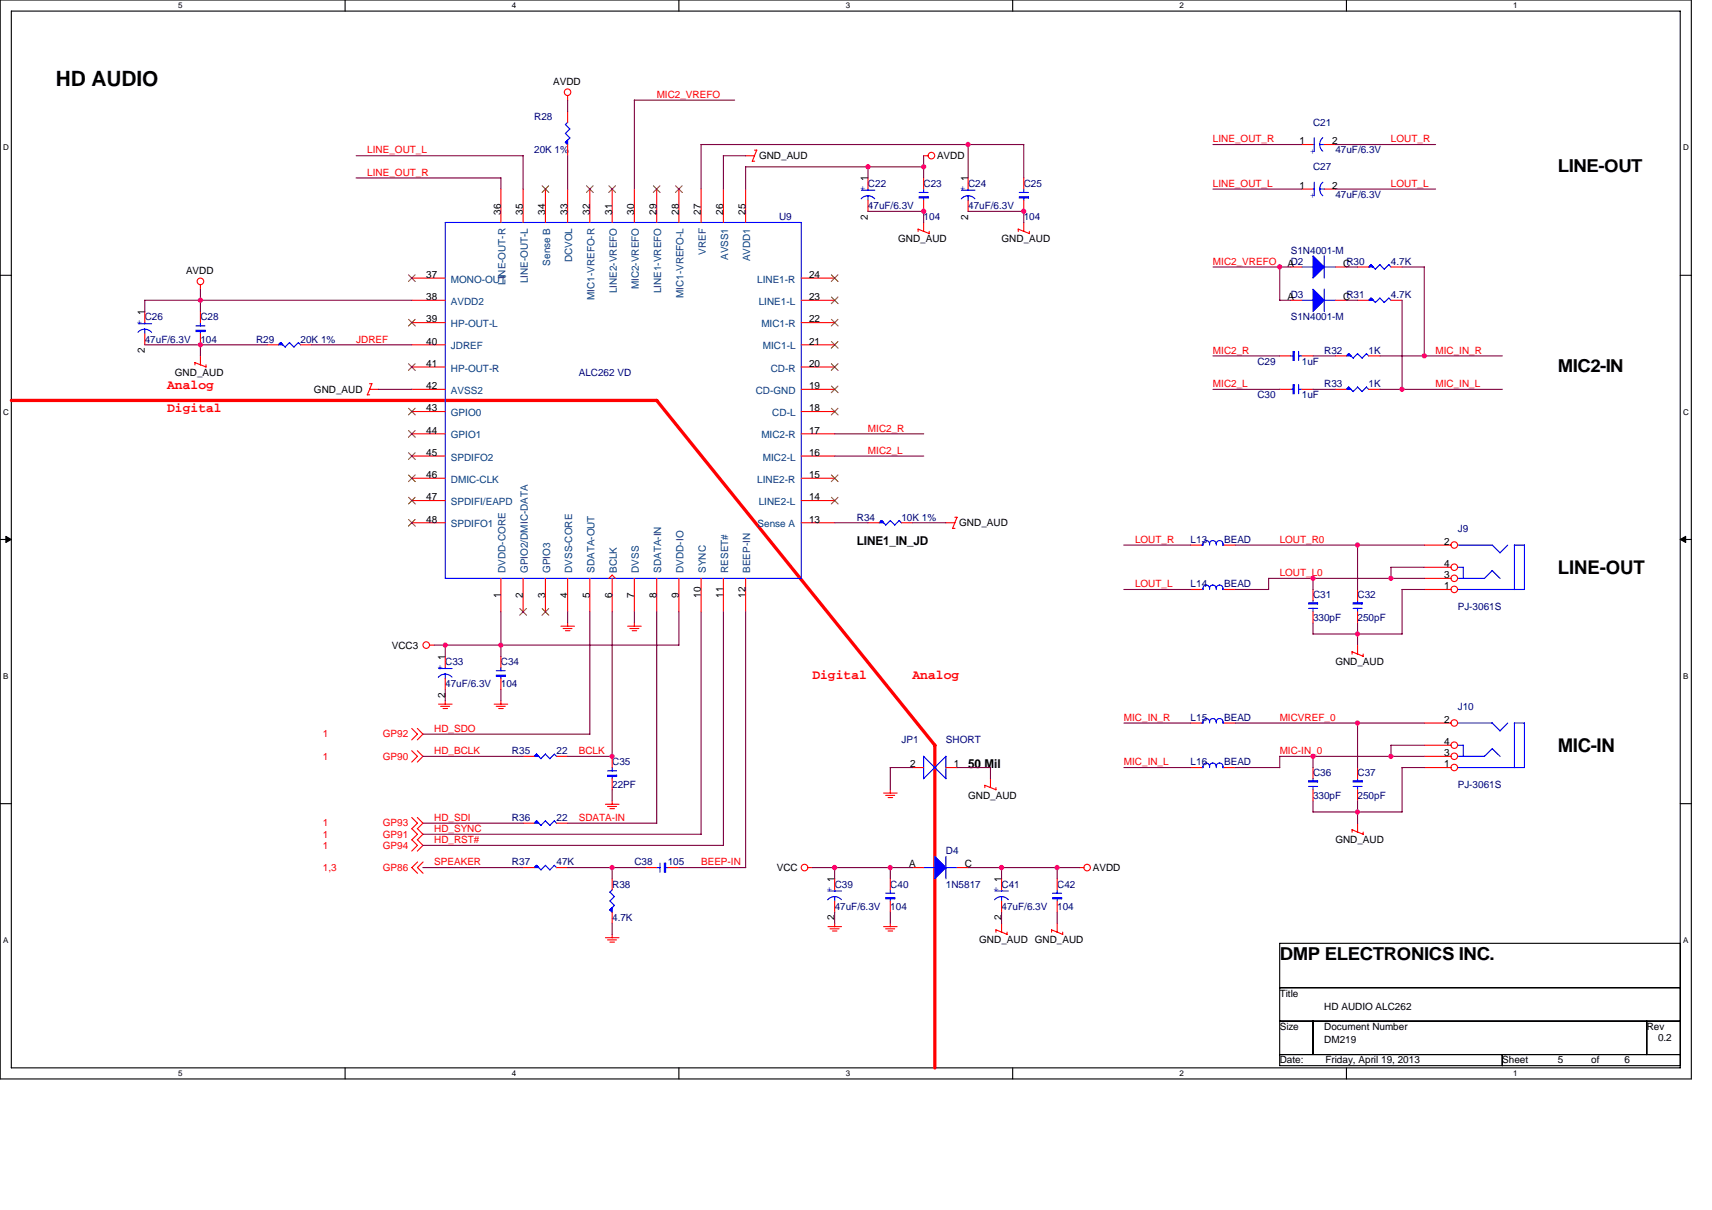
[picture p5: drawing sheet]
<svg xmlns="http://www.w3.org/2000/svg" width="297mm" height="210mm" viewBox="0 0 297 210" stroke-linecap="round" stroke-linejoin="round" font-family="sans-serif">
<path d="M0 0h293.5v187.2h-293.5zM2 1.9h289.5v183.4h-289.5z" fill="none" stroke="#000" stroke-width=".19"/>
<g fill="#fff">
<path d="M30.9 .2h.8v1.6h-.8z"/>
<path d="M30.9 185.5h.8v1.6h-.8z"/>
</g>
<path d="M59.9 0v1.9M59.9 185.3v1.9" fill="none" stroke="#000" stroke-width=".19"/>
<g fill="#fff">
<path d="M88.8 .2h.8v1.6h-.8z"/>
<path d="M88.8 185.5h.8v1.6h-.8z"/>
</g>
<path d="M117.8 0v1.9M117.8 185.3v1.9" fill="none" stroke="#000" stroke-width=".19"/>
<g fill="#fff">
<path d="M146.7 .2h.8v1.6h-.8z"/>
<path d="M146.7 185.5h.8v1.6h-.8z"/>
</g>
<path d="M175.7 0v1.9M175.7 185.3v1.9" fill="none" stroke="#000" stroke-width=".19"/>
<g fill="#fff">
<path d="M204.7 .2h.7v1.6h-.7z"/>
<path d="M204.7 185.5h.7v1.6h-.7z"/>
</g>
<path d="M233.6 0v1.9M233.6 185.3v1.9" fill="none" stroke="#000" stroke-width=".19"/>
<g fill="#fff">
<path d="M262.6 .2h.7v1.6h-.7z"/>
<path d="M262.6 185.5h.7v1.6h-.7z"/>
<path d="M.5 24.8h1v1.6h-1z"/>
<path d="M292 24.8h1v1.6h-1z"/>
<path d="M.5 70.7h1v1.5h-1z"/>
<path d="M292 70.7h1v1.5h-1z"/>
</g>
<path d="M0 47.8h2M291.5 47.8h2" fill="none" stroke="#000" stroke-width=".19"/>
<g fill="#fff">
<path d="M.5 116.5h.9v1.6h-.9z"/>
<path d="M292 116.5h.9v1.6h-.9z"/>
</g>
<path d="M0 93.6h2M291.5 93.6h2" fill="none" stroke="#000" stroke-width=".19"/>
<path d="M1 93.1l1 .5-1 .5zM291.5 93.6l1-.5v1z" fill="#000" stroke="#000" stroke-width=".17"/>
<g fill="#fff">
<path d="M.5 162.4h.9v1.5h-.9z"/>
<path d="M292 162.4h.9v1.5h-.9z"/>
</g>
<path d="M0 139.5h2M291.5 139.5h2M222 163.7h69.5v21.2h-69.5zM222 171.4h69.5M222 177.2h69.5M227.8 177.2v5.8M285.7 177.2v5.8M222 183h69.5M260.6 183v1.9" fill="none" stroke="#000" stroke-width=".19"/>
<path d="M2 69.5h111.9l48.3 59.8M162.2 129.3v56" fill="none" stroke="#f00" stroke-width=".57"/>
<g fill="none" stroke="#f00" stroke-width=".19">
<path d="M98.5 16.6v.8M98.5 19.3v1.9M86.9 32.8v5.8M90.8 32.8v5.8M94.6 32.8v5.8M98.5 25.1v1.9M98.5 32.8v5.8M102.3 32.8v5.8M106.2 32.8v5.8M110.1 32.8v5.8M113.9 32.8v5.8M117.8 32.8v5.8"/>
<path d="M121.6 32.8v5.8M125.5 32.8v5.8M129.3 27h1.6l-.4 1M129.4 32.8v5.8M130.5 28h.4M130.9 26.1h.4l-.4 1M150.6 30.9v1.9M150.6 34.7v2M159.3 39.8v.4M160.2 27h.8M160.2 38.6v1.6l-.9-.4M160.2 30.9v1.9"/>
<path d="M160.2 34.7v2M168 30.9v1.9M168 34.7v2M176.7 39.8v.4M177.6 38.6v1.6l-.9-.4M177.6 30.9v1.9M177.6 34.7v2M225.9 32.8h1.9M225.9 25.1h1.9M229.8 32.8h1.9M229.8 25.1h1.9M25.1 54v2"/>
<path d="M25.1 57.9v1.9M34.8 49.4v.8M34.8 54v2M34.8 57.9v1.9M46.4 59.8h1.9M52.2 59.8h1.9M71.5 52.1h5.8M71.5 59.8h5.8M71.5 56h5.8M71.5 48.3h5.8M139 52.1h5.8M139 59.8h5.8"/>
<path d="M139 56h5.8M139 48.3h5.8M160.2 40.1l1 .4M161.2 40.2v.4M177.6 40.1l1 .4M178.6 40.2v.4M224 52.1h1.9M224 46.3h1.9M231.7 52.1h1.9M231.7 46.3h1.9M235.5 52.1h2M235.5 46.3h2"/>
<path d="M241.3 52.1h2M241.3 46.3h2M33.8 62.9v.4M34.8 63.3l.9 .4M34.8 61.7v1.6l-1-.4M35.7 63.3v.4M64.1 66.6h.4M64.2 67.5l-.5 1h.4M64.5 66.6l-.4 1h1.6M71.5 67.6h5.8M71.5 79.1h5.8M71.5 75.3h5.8"/>
<path d="M71.5 71.4h5.8M71.5 63.7h5.8M139 67.6h5.8M139 79.1h5.8M139 75.3h5.8M139 71.4h5.8M139 63.7h5.8M222 67.6h2M222 61.8h2M225.9 67.6h1.9M225.9 61.8h1.9M231.7 67.6h1.9"/>
<path d="M231.7 61.8h1.9M237.5 67.6h1.9M237.5 61.8h1.9M71.5 90.7h5.8M71.5 86.9h5.8M71.5 83h5.8M139 90.7h5.8M139 86.9h5.8M139 83h5.8M150.6 90.7h1.9M156.4 90.7h1.9M164.1 90.7h1.6l-.4 1"/>
<path d="M165.3 91.7h.4M165.7 89.8h.4M166 89.8l-.4 .9M206.6 94.6h1.9M212.4 94.6h1.9M247.1 98.4h4.7M247.1 94.6h4.7M74.5 112h.9M77.3 113.9v1.9M77.3 117.8v1.9M86.9 100.4v5.8M86.9 113.9v1.9"/>
<path d="M86.9 117.8v1.9M90.8 100.4v5.8M94.6 100.4v5.8M97.3 108.7h2.4M97.7 109.1h1.5M98.1 109.5h.8M98.5 100.4v5.8M98.5 108.1v.6M102.3 100.4v5.8M105.6 100.4l.6-.6 .6 .6M106.2 100.4v5.8M108.9 108.7h2.3"/>
<path d="M109.3 109.1h1.5M109.7 109.5h.8M110.1 100.4v5.8M110.1 108.1v.6M113.9 100.4v5.8M117.8 100.4v5.8M121.6 100.4v5.8M125.5 100.4v5.8M129.4 100.4v5.8M206.6 102.3h1.9M212.4 102.3h1.9M227.8 102.3v1.9"/>
<path d="M227.8 106.2v1.9M234.6 113.1v.4M235.5 113.5l1 .4v-.4M235.5 111.9v1.6l-.9-.4M235.5 102.3v1.9M235.5 106.2v1.9M247.1 100.4h4.7M247.1 102.3h4.7M71.4 130.3l1 1-1 .9M71.4 126.4l1 1-1 1M72.4 130.3l1 1-1 .9M72.4 126.4l1 1-1 1"/>
<path d="M76.1 122.2h2.3M76.5 122.6h1.5M76.9 123h.8M77.3 121.6v.6M85.7 122.2h2.4M86.1 122.6h1.6M86.5 123h.8M86.9 121.6v.6M90.8 131.3h1.9M96.6 131.3h1.9M105 139.6h2.4M105.4 140h1.6"/>
<path d="M106.2 131.3v1.9M106.2 135.1v2M106.2 139v.6M153.3 137.6h2.4M153.7 138h1.5M154.1 138.4h.8M154.5 137.1v.5M158.3 133.2h1.9M164.1 133.2h1.9M171.8 136.7l1 .4v-.4M171.8 135.1v1.6l-.9-.4v.4M206.6 125.5h1.9"/>
<path d="M206.6 133.2h1.9M212.4 125.5h1.9M212.4 133.2h1.9M227.8 133.2v1.9M227.8 137.1v1.9M235.5 133.2v1.9M235.5 137.1v1.9M247.1 125.5h4.7M247.1 131.3h4.7M247.1 133.2h4.7M247.1 129.3h4.7M71.4 143.8l1 1-1 1"/>
<path d="M71.4 141.9l1 1-1 .9M71.4 145.7l1 1-1 1M72.4 143.8l1 1-1 1M72.4 141.9l1 1-1 .9M72.4 145.7l1 1-1 1M72.5 149.6l-1 1 1 1M73.4 149.6l-1 1 1 1M90.8 150.6h1.9M90.8 142.9h1.9M96.6 150.6h1.9M96.6 142.9h1.9M105.8 140.3h.8"/>
<path d="M106.2 152.5v1.9M106.2 158.3v1.9M112 150.6h1.9M115.9 150.6h1.9M140.2 150.6h.8M144.8 152.5v1.9M144.8 156.4v1.9M154.5 152.5v1.9M154.5 156.4v1.9M158.3 150.6h1.9M166 150.6h2M173.8 152.5v1.9"/>
<path d="M173.8 156.4v1.9M183.4 152.5v1.9M183.4 156.4v1.9M187.3 150.6h.8M234.6 144l.9 .4M234.6 144v.4M235.5 144.4l1 .4v-.4M235.5 142.8v1.6M105 162.7h2.4M105.4 163.1h1.6M105.8 163.5h.8M106.2 162.2v.6"/>
<path d="M143.7 160.8h2.3M144 161.2h1.6M144.4 161.6h.8M144.8 160.2v.6M153.3 160.8h2.4M153.7 161.2h1.5M154.1 161.6h.8M154.5 160.2v.6M172.8 161.4l1 .4M172.8 161.4v.4M173.8 161.7l.9 .5M173.8 160.2v1.6"/>
<path d="M174.7 161.8v.4M183.4 161.7l1 .5M183.4 160.2v1.6l-1-.4 .1 .4M184.4 161.8v.4"/>
<circle cx="98.5" cy="16" r=".57"/>
<circle cx="161.6" cy="27" r=".57"/>
<circle cx="34.8" cy="48.8" r=".57"/>
<circle cx="252.3" cy="94.6" r=".57"/>
<circle cx="252.3" cy="98.4" r=".57"/>
<circle cx="74" cy="111.9" r=".57"/>
<circle cx="252.3" cy="102.3" r=".57"/>
<circle cx="252.3" cy="100.4" r=".57"/>
<circle cx="252.3" cy="133.2" r=".57"/>
<circle cx="252.3" cy="131.2" r=".57"/>
<circle cx="252.3" cy="125.5" r=".57"/>
<circle cx="252.3" cy="129.3" r=".57"/>
<circle cx="139.6" cy="150.6" r=".57"/>
<circle cx="188.6" cy="150.6" r=".57"/>
</g>
<g fill="none" stroke="#00f" stroke-width=".19">
<path d="M77.3 38.6h61.7v61.8h-61.7zM98.1 24.7l.4 .4M98.1 23.1l.8 .8M98.1 21.6l.8 .8M98.5 21.2l-.4 .4M98.9 23.9l-.8 .8M98.9 22.4l-.8 .8M149.4 34.5a1.54 1.54 0 0 1 1.2-.5 1.54 1.54 0 0 1 1.2 .5M149.5 33h2.3M150.6 32.8v.2M150.6 34v.8M159.5 33.4h1.5"/>
<path d="M160.2 32.8v.6M160.2 34.4v.4M166.8 33h2.4M168 32.8v.2M168 34v.8M169.1 34.5a1.55 1.55 0 0 0-1.2-.5h.1a1.46 1.46 0 0 0-1.2 .5M176.8 33.4h1.6M177.6 32.8v.6M177.6 34.4v.4M227.8 32.8h.2M227.8 25.1h.2M228 23.9v2.3"/>
<path d="M228 31.6v2.4M229 32.8a1.54 1.54 0 0 0 .5 1.2M229 25.1a1.54 1.54 0 0 0 .5 1.1M229 32.8h.8M229 25.1h.8M229.5 23.9a1.54 1.54 0 0 0-.5 1.2M229.5 31.6a1.46 1.46 0 0 0-.5 1.2M24 56.2h2.3M25.1 57.1a1.54 1.54 0 0 1 1.2 .6M25.1 57.1a1.46 1.46 0 0 0-1.2 .6M25.1 56v.2M25.1 57.1v.8"/>
<path d="M34 56.6h1.6M34.8 56v.6M34.8 57.5v.4M48.7 59.5l.8 .7M48.7 59.4l-.4 .4M50.2 59.5l.8 .7M50.2 59.4l-.7 .8M51.8 59.5l.4 .4M51.8 59.4l-.8 .8M225.9 52.1h1.9M225.9 46.3h1.9M229.8 44.4v3.9"/>
<path d="M229.8 50.2v3.8M229.8 52.1h1.9M229.8 46.3h1.9M237.9 51.7l.8 .8M237.9 45.9l.8 .8M237.9 51.7l-.4 .4M237.9 45.9l-.4 .4M239.4 51.7l.8 .8M239.4 45.9l.8 .8M239.4 51.7l-.8 .8M239.4 45.9l-.8 .8M241 51.7l.4 .4"/>
<path d="M241 45.9l.4 .5M241 51.7l-.8 .8M241 45.9l-.8 .8M223.9 61.8h.4M223.9 67.6h.4M225.3 61.8h.6M225.3 67.6h.6M225.3 61v1.5M225.3 66.8v1.5M234 67.2l.8 .8M234 67.2l-.4 .4M235.5 67.2l.8 .8"/>
<path d="M235.5 61.4l.8 .8M235.6 67.2l-.8 .7M235.6 61.4l-.8 .8-.8-.8-.4 .4M237.1 67.2l.4 .4M237.1 67.2l-.8 .7M237.5 61.8l-.4-.4-.8 .7M152.9 90.3l.8 .8M152.9 90.3l-.4 .4M154.5 90.3l.8 .8M154.5 90.3l-.8 .8M156 90.3l.4 .4M156 90.3l-.8 .8"/>
<path d="M208.7 94.4a.57 .57 0 0 1 .6-.6 .57 .57 0 0 1 .6 .6M208.7 94.4v.2h-.2M209.9 94.4a.58 .58 0 0 1 .5-.6 .58 .58 0 0 1 .6 .6 .58 .58 0 0 1 .6-.6 .58 .58 0 0 1 .6 .6M209.9 94.4v.2M211 94.4v.2M212.2 94.6h.2M212.2 94.4v.2M252.9 94.6h6M252.9 98.4h1M253.9 98.4v2M258.9 94.6l1.3 1.3 1.4-1.3M258.9 99l1.4 1.4"/>
<path d="M258.9 99l-1.3 1.4h-4.7M262.7 94.6h1.8M262.8 94.6v7.7M264.5 94.6v7.7h-11.6M76.1 116h2.3M77.2 117h.1a1.54 1.54 0 0 1 1.1 .5M77.2 117a1.54 1.54 0 0 0-1.2 .5M77.3 115.8v.2M77.3 117v.8M86.1 116.4h1.6M86.9 115.8v.6M86.9 117.4v.4"/>
<path d="M208.5 102.3h.2M209.9 102.1a.59 .59 0 0 0-.7-.6 .59 .59 0 0 0-.5 .8M209.9 102.1a.58 .58 0 0 1 .5-.6 .58 .58 0 0 1 .6 .6M209.9 102.1v.2M211 102.1a.6 .6 0 0 1 .7-.6 .6 .6 0 0 1 .5 .8M211 102.1v.2M212.2 102.3h.2M227.1 105.6h1.5M227.8 104.2v.4M227.8 105.6v.6M234.8 105.6h1.5M235.5 104.2v.4"/>
<path d="M235.5 105.6v.6M93.1 130.9l.8 .8M93.1 130.9l-.4 .4M93.8 131.7l.9-.8 .7 .8M96.2 130.9l.4 .4M96.2 130.9l-.8 .8M105.4 133.8h1.6M106.2 133.2v.6M106.2 134.7v.4M160.2 131.2v3.9M160.2 131.3l3.9 3.8M164.1 131.2v3.9"/>
<path d="M164.1 131.3l-3.9 3.8M208.7 133a.57 .57 0 0 1 .6-.6 .57 .57 0 0 1 .6 .6M208.7 133v.2h-.2M209.9 125.3a.59 .59 0 0 0-.7-.6 .59 .59 0 0 0-.5 .8h-.2M209.9 125.3a.58 .58 0 0 1 .5-.6 .58 .58 0 0 1 .6 .6M209.9 133a.58 .58 0 0 1 .5-.6 .58 .58 0 0 1 .6 .6 .58 .58 0 0 1 .6-.6 .58 .58 0 0 1 .6 .6M209.9 125.3v.2M209.9 133v.2M211 125.3a.6 .6 0 0 1 .7-.6 .6 .6 0 0 1 .5 .8M211 125.3v.2M211 133v.2M212.2 125.5h.2"/>
<path d="M212.2 133.2h.2M212.2 133v.2M227.1 136.5h1.5M227.8 135.1v.4M227.8 136.5v.6M234.8 136.5h1.5M235.5 135.1v.4M235.5 136.5v.6M252.9 125.5h6M252.9 131.3h4.7l1.3-1.4 1.4 1.4M252.9 129.3h1M253.9 129.3v2"/>
<path d="M258.9 125.5l1.3 1.4 1.4-1.4M262.7 125.5h1.8M262.8 125.5v7.7M264.5 125.5v7.7h-11.6M93.1 142.5l.8 .8M93.1 150.2l.8 .8M93.1 142.4l-.4 .5M93.1 150.2l-.4 .4M93.8 143.2l.9-.8 .7 .9M93.8 151l.9-.8 .7 .8M96.2 142.5l.4 .4M96.2 150.2l.4 .4"/>
<path d="M96.2 142.4l-.8 .8M96.2 150.2l-.8 .8M105.8 157.9l.4 .4M105.8 156.3l.8 .8M105.8 154.8l.8 .8M106.2 154.4l-.4 .4M106.6 157.1l-.8 .8M106.6 155.6l-.8 .8M113.9 150.6h.6M114.5 149.8v1.6M115.5 150.6h.4M143.7 154.6h2.3"/>
<path d="M144.8 154.4v.2M144.8 155.6v.8M146 156.1a1.55 1.55 0 0 0-1.2-.5 1.54 1.54 0 0 0-1.2 .5M153.7 155h1.5M154.5 154.4v.6M154.5 156v.4M160.2 150.6h2M164.1 148.6v3.9M164.1 150.6h2M172.6 154.6h2.4M173.8 155.6a1.54 1.54 0 0 1 1.1 .5M173.8 155.6a1.54 1.54 0 0 0-1.2 .5"/>
<path d="M173.8 154.4v.2M173.8 155.6v.8M182.6 155h1.6M183.4 154.4v.6M183.4 156v.4"/>
</g>
<g fill="#00f" stroke="#00f" stroke-width=".19">
<path d="M237.5 52.1l.4-.4 .3 .4-.3-.4 .3 .4z" fill-rule="evenodd"/>
<path d="M227.1 104.6v.2h1.5v-.2z" fill-rule="evenodd"/>
<path d="M86.1 117.2v.2h1.6v-.2z" fill-rule="evenodd"/>
<path d="M237.5 46.3l.4-.4 .3 .4-.3-.4 .3 .4z" fill-rule="evenodd"/>
<path d="M153.7 155.8v.2h1.5v-.2z" fill-rule="evenodd"/>
<path d="M98.5 24.3v.8l-.4-.4z" fill-rule="evenodd"/>
<path d="M152.9 90.3l.4 .4h-.8l.4-.4 .4 .4z" fill-rule="evenodd"/>
<path d="M233.6 67.6l.4-.4 .4 .4-.4-.4 .4 .4z" fill-rule="evenodd"/>
<path d="M176.9 34.2v.2h1.5v-.2z" fill-rule="evenodd"/>
<path d="M227.8 50.2l2 1.9-2 1.9z" fill-rule="evenodd"/>
<path d="M224.3 61v1.5h.2v-1.5z" fill-rule="evenodd"/>
<path d="M159.5 34.2v.2h1.5v-.2z" fill-rule="evenodd"/>
<path d="M92.7 131.3l.4-.4 .4 .4-.4-.4 .4 .4z" fill-rule="evenodd"/>
<path d="M234.8 104.6v.2h1.5v-.2z" fill-rule="evenodd"/>
<path d="M227.8 44.4l2 1.9-2 2z" fill-rule="evenodd"/>
<path d="M105.4 134.5v.2h1.6v-.2z" fill-rule="evenodd"/>
<path d="M93.1 142.5l.4 .4h-.8l.4-.4 .4 .4z" fill-rule="evenodd"/>
<path d="M227.1 135.5v.2h1.5v-.2z" fill-rule="evenodd"/>
<path d="M92.7 150.6l.4-.4 .4 .4-.4-.4 .4 .4z" fill-rule="evenodd"/>
<path d="M224.3 66.8v1.5h.2v-1.5z" fill-rule="evenodd"/>
<path d="M233.6 61.8l.4-.4 .4 .4-.4-.4 .4 .4z" fill-rule="evenodd"/>
<path d="M105.8 157.9l.4-.4v.8l-.4-.4 .4-.4z" fill-rule="evenodd"/>
<path d="M162.2 148.6l1.9 2-1.9 1.9z" fill-rule="evenodd"/>
<path d="M115.3 149.8v1.5h.2v-1.5z" fill-rule="evenodd"/>
<path d="M34 57.3v.2h1.6v-.2z" fill-rule="evenodd"/>
<path d="M234.8 135.5v.2h1.5v-.2z" fill-rule="evenodd"/>
<path d="M182.6 155.8v.2h1.6v-.2z" fill-rule="evenodd"/>
<path d="M48.7 59.5l.4 .3h-.8l.4-.3 .4 .3z" fill-rule="evenodd"/>
</g>
<g fill="none" stroke="#804000" stroke-width=".17">
<path d="M94.1 32.2l1.1 1.2M95.2 32.2l-1.2 1.2M101.8 32.2l1.1 1.2M102.9 32.2l-1.2 1.2M105.6 32.2l1.2 1.2M106.8 32.2l-1.2 1.2M113.4 32.2l1.1 1.2M114.5 32.2l-1.2 1.2M117.2 32.2l1.2 1.2M118.4 32.2l-1.2 1.2M70.9 47.7l1.1 1.2M70.9 55.4l1.1 1.2"/>
<path d="M72 55.4l-1.1 1.2M72 47.7l-1.1 1.2M144.2 59.3l1.2 1.1M144.2 55.4l1.2 1.2M144.2 51.5l1.2 1.2M144.2 47.7l1.2 1.2M145.4 59.3l-1.2 1.1M145.4 55.4l-1.2 1.2M145.4 51.5l-1.2 1.2M145.4 47.7l-1.2 1.2M70.9 63.1l1.1 1.2M70.9 70.8l1.1 1.2"/>
<path d="M70.9 74.7l1.1 1.2M70.9 78.6l1.1 1.1M72 78.6l-1.1 1.1M72 74.7l-1.1 1.2M72 63.1l-1.1 1.2M72 70.8l-1.1 1.2M144.2 70.8l1.2 1.2M144.2 67l1.2 1.2M144.2 63.1l1.2 1.2M145.4 70.8l-1.2 1.2M145.4 67l-1.2 1.2M145.4 63.1l-1.2 1.2"/>
<path d="M70.9 82.4l1.1 1.2M70.9 86.3l1.1 1.2M70.9 90.1l1.1 1.2M72 82.4l-1.1 1.2M72 86.3l-1.1 1.2M72 90.1l-1.1 1.2M144.2 86.3l1.2 1.2M144.2 82.4l1.2 1.2M145.4 86.3l-1.2 1.2M145.4 82.4l-1.2 1.2M90.2 105.6l1.2 1.2M91.3 105.6l-1.1 1.2"/>
<path d="M94.1 105.6l1.1 1.2M95.2 105.6l-1.2 1.2"/>
</g>
<g fill="none" stroke="#800040" stroke-width=".19">
<path d="M98.5 17.4v1.9M110.1 17.4v15.4M110.1 17.4h17.4M61.8 30.9h25.1M61.8 27h29M86.9 30.9v1.9M90.8 27v5.8M98.5 27v5.8M125.5 27h3.9M125.5 27v5.8M150.6 36.7h9.6v1.9M150.6 28.9v2"/>
<path d="M160.2 27v3.9M160.2 29h-30.9l.1 3.8M168 36.7h9.6v1.9M168 25.1v5.8M177.6 30.9v-5.8h-56v7.7M210.5 25.1h15.4M210.5 32.8h15.4M231.7 25.1h17.4M231.7 32.8h17.4M25.1 59.8h21.3M34.8 50.2v3.8M34.8 59.8v2"/>
<path d="M54.1 59.8h17.4M71.5 52.1h-46.4v1.9M210.5 46.3h13.5M222 52.1h2M222 46.3v5.8M233.6 52.1h2M233.6 46.3h2M243.2 46.3h3.9v15.5M243.3 52.1v15.5M65.7 67.6h5.8M144.8 75.3h15.5M144.8 79.1h15.5"/>
<path d="M210.5 61.8h11.6M210.5 67.6h11.6M227.8 61.8h3.9M227.8 67.6h3.9M239.4 61.8h21.3M239.4 67.6h21.3M144.8 90.7h5.8M158.3 90.7h5.8M195 94.6h11.6M214.3 94.6h32.8M235.5 94.6v7.7M241.3 98.4h5.8"/>
<path d="M241.3 98.4v2M77.3 111.9v2M77.3 119.7v1.9M86.9 106.2v7.7M86.9 119.7v1.9M98.5 106.2v1.9M102.3 106.2v21.2M106.2 106.2v25.1h-7.7M110.1 106.2v1.9M113.9 106.2v36.7M117.8 106.2v5.8h-42.5M121.6 106.2v38.6h-48.2"/>
<path d="M125.5 106.2v40.5M129.4 106.2v44.4M195 102.3h11.6M227.8 100.4v1.9M235.5 108.1v3.9M247.1 102.3h-3.8v7.7h-15.5v-1.9M247.1 100.4h-27v1.9h-5.8M73.4 127.4h28.9M73.4 131.3h17.4M106.2 137.1v1.9M158.3 133.2h-3.8v3.9M166 133.2h5.9"/>
<path d="M171.8 133.2v1.9M195 133.2h11.6M195 125.5h11.6M214.3 125.5h32.8M227.8 131.2v2M227.8 139v1.9M235.5 125.5v7.7M235.5 139v3.9M241.3 129.3h5.8M241.3 129.3v2M247.1 131.3h-25.1v1.9h-7.7M247.1 133.2h-3.8v7.7"/>
<path d="M73.4 146.7h52.1M73.4 150.6h17.4M73.4 142.9h17.4M98.5 142.9h15.5M98.5 150.6h13.5M106.2 150.5v2M117.8 150.6h11.6M140.9 150.6h17.4M144.8 150.5v2M144.8 158.3v1.9M154.5 150.5v2M154.5 158.3v1.9"/>
<path d="M168 150.6h19.3M173.8 150.5v2M173.8 158.3v1.9M183.4 150.5v2M183.4 158.3v1.9M227.8 140.9h15.5M106.2 160.2v2"/>
</g>
<g fill="#f0f" stroke="#f0f" stroke-width=".19">
<circle cx="150.6" cy="28.9" r=".38"/>
<circle cx="168" cy="25.1" r=".38"/>
<circle cx="34.8" cy="52.1" r=".38"/>
<circle cx="160.3" cy="28.9" r=".38"/>
<circle cx="222" cy="46.3" r=".38"/>
<circle cx="243.3" cy="67.6" r=".38"/>
<circle cx="247.1" cy="61.8" r=".38"/>
<circle cx="106.2" cy="131.3" r=".38"/>
<circle cx="106.2" cy="150.6" r=".38"/>
<circle cx="144.8" cy="150.6" r=".38"/>
<circle cx="154.5" cy="150.6" r=".38"/>
<circle cx="183.4" cy="150.6" r=".38"/>
<circle cx="173.8" cy="150.6" r=".38"/>
<circle cx="160.3" cy="36.7" r=".38"/>
<circle cx="177.6" cy="36.7" r=".38"/>
<circle cx="34.8" cy="59.8" r=".38"/>
<circle cx="77.2" cy="111.9" r=".38"/>
<circle cx="86.9" cy="111.9" r=".38"/>
<circle cx="235.5" cy="140.9" r=".38"/>
<circle cx="227.8" cy="100.4" r=".38"/>
<circle cx="227.8" cy="131.3" r=".38"/>
<circle cx="235.5" cy="125.5" r=".38"/>
<circle cx="235.5" cy="94.6" r=".38"/>
<circle cx="235.5" cy="110" r=".38"/>
<circle cx="241.3" cy="100.4" r=".37"/>
<circle cx="241.3" cy="131.3" r=".38"/>
</g>
<text font-size="3.7" x="9.7" y="15">HD AUDIO</text>
<g font-size="3.3">
<text x="270.3" y="99.6">LINE-OUT</text>
<text x="270.3" y="130.5">MIC-IN</text>
</g>
<g font-size="3.1">
<text x="270.3" y="29.9">LINE-OUT</text>
<text x="270.3" y="64.6">MIC2-IN</text>
<text x="222" y="166.6">DMP ELECTRONICS INC.</text>
</g>
<g font-size="2.3" fill="#f00">
<text x="29" y="71.4">Digital</text>
<text x="29" y="67.6">Analog</text>
<text x="140.9" y="117.8">Digital</text>
<text x="158.3" y="117.8">Analog</text>
</g>
<g font-size="2.1">
<text x="148.7" y="94.6">LINE1_IN_JD</text>
<text x="168" y="133.2">50 Mil</text>
</g>
<g font-size="1.7">
<text x="96" y="14.7">AVDD</text>
<text x="131.7" y="27.6">GND_AUD</text>
<text x="162.6" y="27.6">AVDD</text>
<text x="225.5" y="25.1">1</text>
<text x="231.1" y="25.1">2</text>
<text x="225.5" y="32.8">1</text>
<text x="231.1" y="32.8">2</text>
<text x="86.9" y="37.3" transform="rotate(-90 86.9 37.3)">36</text>
<text x="90.7" y="37.3" transform="rotate(-90 90.7 37.3)">35</text>
<text x="94.6" y="37.3" transform="rotate(-90 94.6 37.3)">34</text>
<text x="98.5" y="37.3" transform="rotate(-90 98.5 37.3)">33</text>
<text x="102.3" y="37.3" transform="rotate(-90 102.3 37.3)">32</text>
<text x="106.2" y="37.3" transform="rotate(-90 106.2 37.3)">31</text>
<text x="110" y="37.3" transform="rotate(-90 110 37.3)">30</text>
<text x="113.9" y="37.3" transform="rotate(-90 113.9 37.3)">29</text>
<text x="117.8" y="37.3" transform="rotate(-90 117.8 37.3)">28</text>
<text x="121.6" y="37.3" transform="rotate(-90 121.6 37.3)">27</text>
<text x="125.5" y="37.3" transform="rotate(-90 125.5 37.3)">26</text>
<text x="129.3" y="37.3" transform="rotate(-90 129.3 37.3)">25</text>
<text x="150.6" y="38.1" transform="rotate(-90 150.6 38.1)">2</text>
<text x="168" y="38.1" transform="rotate(-90 168 38.1)">2</text>
<text x="32.3" y="47.5">AVDD</text>
<text x="155.8" y="42.1">GND_AUD</text>
<text x="173.8" y="42.1">GND_AUD</text>
<text x="223.4" y="46.3">AD2</text>
<text x="233" y="46.3">CR30</text>
<text x="74" y="48.2">37</text>
<text x="74" y="52.1">38</text>
<text x="140.4" y="52.1">23</text>
<text x="140.4" y="48.2">24</text>
<text x="223.4" y="52.1">AD3</text>
<text x="233" y="52.1">CR31</text>
<text x="74" y="56">39</text>
<text x="74" y="59.8">40</text>
<text x="140.4" y="59.8">21</text>
<text x="140.4" y="56">22</text>
<text x="25.1" y="61.3" transform="rotate(-90 25.1 61.3)">2</text>
<text x="30.3" y="65.2">GND_AUD</text>
<text x="74" y="63.7">41</text>
<text x="140.4" y="63.7">20</text>
<text x="54.5" y="68.1">GND_AUD</text>
<text x="74" y="67.5">42</text>
<text x="74" y="71.4">43</text>
<text x="140.4" y="71.4">18</text>
<text x="140.4" y="67.5">19</text>
<text x="74" y="75.3">44</text>
<text x="140.4" y="75.3">17</text>
<text x="74" y="79.1">45</text>
<text x="74" y="83">46</text>
<text x="140.4" y="83">15</text>
<text x="140.4" y="79.1">16</text>
<text x="74" y="86.8">47</text>
<text x="140.4" y="86.8">14</text>
<text x="74" y="90.7">48</text>
<text x="140.4" y="90.7">13</text>
<text x="166.4" y="91.3">GND_AUD</text>
<text x="250.6" y="94.6">2</text>
<text x="250.6" y="98.4">4</text>
<text x="250.6" y="100.4">3</text>
<text x="86.9" y="103.7" transform="rotate(-90 86.9 103.7)">1</text>
<text x="90.7" y="103.7" transform="rotate(-90 90.7 103.7)">2</text>
<text x="94.6" y="103.7" transform="rotate(-90 94.6 103.7)">3</text>
<text x="98.5" y="103.7" transform="rotate(-90 98.5 103.7)">4</text>
<text x="102.3" y="103.7" transform="rotate(-90 102.3 103.7)">5</text>
<text x="106.2" y="103.7" transform="rotate(-90 106.2 103.7)">6</text>
<text x="110" y="103.7" transform="rotate(-90 110 103.7)">7</text>
<text x="113.9" y="103.7" transform="rotate(-90 113.9 103.7)">8</text>
<text x="117.8" y="103.7" transform="rotate(-90 117.8 103.7)">9</text>
<text x="121.6" y="103.7" transform="rotate(-90 121.6 103.7)">10</text>
<text x="125.5" y="103.7" transform="rotate(-90 125.5 103.7)">11</text>
<text x="129.3" y="103.7" transform="rotate(-90 129.3 103.7)">12</text>
<text x="250.6" y="102.3">1</text>
<text x="68" y="112.5">VCC3</text>
<text x="231.7" y="115.4">GND_AUD</text>
<text x="77.2" y="121.1" transform="rotate(-90 77.2 121.1)">2</text>
<text x="250.6" y="125.5">2</text>
<text x="250.6" y="129.3">4</text>
<text x="250.6" y="131.2">3</text>
<text x="157.9" y="133.2">2</text>
<text x="165.5" y="133.2">1</text>
<text x="250.6" y="133.2">1</text>
<text x="168" y="138.6">GND_AUD</text>
<text x="231.7" y="146.3">GND_AUD</text>
<text x="134.8" y="151.2">VCC</text>
<text x="157.7" y="150.5">A</text>
<text x="167.4" y="150.5">C</text>
<text x="189.6" y="151.2">AVDD</text>
<text x="144.8" y="159.7" transform="rotate(-90 144.8 159.7)">2</text>
<text x="173.8" y="159.7" transform="rotate(-90 173.8 159.7)">2</text>
<text x="169.9" y="163.7">GND_AUD GND_AUD</text>
<text x="222" y="173">Title</text>
<text x="222" y="178.8">Size</text>
<text x="229.8" y="175.3">HD AUDIO ALC262</text>
<text x="229.8" y="178.8">Document Number</text>
<text x="285.7" y="178.8">Rev</text>
<text x="222" y="184.6">Date:</text>
<text x="229.8" y="181.1">DM219</text>
<text x="230" y="184.6">Friday, April 19, 2013</text>
<text x="260.6" y="184.6">Sheet</text>
<text x="270.3" y="184.6">5</text>
<text x="276.1" y="184.6">of</text>
<text x="281.9" y="184.6">6</text>
<text x="287.7" y="180.7">0.2</text>
</g>
<g font-size="1.7" fill="#f00">
<text x="113.9" y="17">MIC2_VREFO</text>
<text x="63.7" y="26.6">LINE_OUT_L</text>
<text x="210.5" y="24.7">LINE_OUT_R</text>
<text x="241.3" y="24.7">LOUT_R</text>
<text x="63.7" y="30.5">LINE_OUT_R</text>
<text x="210.5" y="32.4">LINE_OUT_L</text>
<text x="241.3" y="32.4">LOUT_L</text>
<text x="210.5" y="45.9">MIC2_VREFO</text>
<text x="61.8" y="59.5">JDREF</text>
<text x="210.5" y="61.4">MIC2_R</text>
<text x="249.1" y="61.4">MIC_IN_R</text>
<text x="210.5" y="67.2">MIC2_L</text>
<text x="249.1" y="67.2">MIC_IN_L</text>
<text x="150.6" y="74.9">MIC2_R</text>
<text x="150.6" y="78.8">MIC2_L</text>
<text x="196.9" y="94.2">LOUT_R</text>
<text x="222" y="94.2">LOUT_R0</text>
<text x="196.9" y="101.9">LOUT_L</text>
<text x="222" y="100">LOUT_L0</text>
<text x="195" y="125.1">MIC_IN_R</text>
<text x="222" y="125.1">MICVREF_0</text>
<text x="56" y="131.8">1</text>
<text x="56" y="128">1</text>
<text x="66.4" y="131.8">GP90</text>
<text x="66.4" y="128">GP92</text>
<text x="75.3" y="127">HD_SDO</text>
<text x="75.3" y="130.9">HD_BCLK</text>
<text x="100.4" y="130.9">BCLK</text>
<text x="222" y="130.9">MIC-IN_0</text>
<text x="195" y="132.8">MIC_IN_L</text>
<text x="56" y="143.4">1</text>
<text x="66.4" y="143.4">GP93</text>
<text x="75.3" y="142.5">HD_SDI</text>
<text x="100.4" y="142.5">SDATA-IN</text>
<text x="56" y="145.4">1</text>
<text x="56" y="147.3">1</text>
<text x="66.4" y="145.4">GP91</text>
<text x="66.4" y="147.3">GP94</text>
<text x="75.3" y="144.4">HD_SYNC</text>
<text x="75.3" y="146.3">HD_RST#</text>
<text x="56" y="151.2">1,3</text>
<text x="66.4" y="151.2">GP86</text>
<text x="75.3" y="150.2">SPEAKER</text>
<text x="121.6" y="150.2">BEEP-IN</text>
</g>
<g font-size="1.7" fill="#000080">
<text x="92.7" y="20.8">R28</text>
<text x="227.8" y="21.8">C21</text>
<text x="92.7" y="26.6">20K 1%</text>
<text x="227.8" y="29.5">C27</text>
<text x="231.7" y="26.6">47uF/6.3V</text>
<text x="150.6" y="32.4">C22</text>
<text x="160.2" y="32.4">C23</text>
<text x="168" y="32.4">C24</text>
<text x="177.6" y="32.4">C25</text>
<text x="231.7" y="34.4">47uF/6.3V</text>
<text x="135.2" y="38.2">U9</text>
<text x="150.6" y="36.3">47uF/6.3V</text>
<text x="160.2" y="38.2">104</text>
<text x="168" y="36.3">47uF/6.3V</text>
<text x="177.6" y="38.2">104</text>
<text x="224" y="44">S1N4001-M</text>
<text x="241.3" y="45.9">4.7K</text>
<text x="241.3" y="51.7">4.7K</text>
<text x="25.1" y="55.6">C26</text>
<text x="25.1" y="59.5">47uF/6.3V</text>
<text x="34.8" y="55.6">C28</text>
<text x="34.8" y="59.5">104</text>
<text x="44.4" y="59.5">R29</text>
<text x="52.2" y="59.5">20K 1%</text>
<text x="224" y="55.6">S1N4001-M</text>
<text x="100.4" y="65.2">ALC262 VD</text>
<text x="218.2" y="63.3">C29</text>
<text x="225.9" y="63.3">1uF</text>
<text x="229.8" y="61.4">R32</text>
<text x="237.5" y="61.4">1K</text>
<text x="218.2" y="69.1">C30</text>
<text x="225.9" y="69.1">1uF</text>
<text x="229.8" y="67.2">R33</text>
<text x="237.5" y="67.2">1K</text>
<text x="148.7" y="90.3">R34</text>
<text x="156.4" y="90.3">10K 1%</text>
<text x="206.6" y="94.2">L13</text>
<text x="212.4" y="94.2">BEAD</text>
<text x="252.9" y="92.3">J9</text>
<text x="206.6" y="101.9">L14</text>
<text x="212.4" y="101.9">BEAD</text>
<text x="227.8" y="103.8">C31</text>
<text x="227.8" y="107.7">330pF</text>
<text x="235.5" y="103.8">C32</text>
<text x="235.5" y="107.7">250pF</text>
<text x="252.9" y="105.8">PJ-3061S</text>
<text x="77.3" y="115.4">C33</text>
<text x="77.3" y="119.3">47uF/6.3V</text>
<text x="86.9" y="115.4">C34</text>
<text x="86.9" y="119.3">104</text>
<text x="206.6" y="125.1">L15</text>
<text x="212.4" y="125.1">BEAD</text>
<text x="252.9" y="123.1">J10</text>
<text x="88.8" y="130.9">R35</text>
<text x="96.6" y="130.9">22</text>
<text x="156.4" y="128.9">JP1</text>
<text x="164.1" y="128.9">SHORT</text>
<text x="106.2" y="132.8">C35</text>
<text x="106.2" y="136.7">22PF</text>
<text x="206.6" y="132.8">L16</text>
<text x="212.4" y="132.8">BEAD</text>
<text x="227.8" y="134.7">C36</text>
<text x="235.5" y="134.7">C37</text>
<text x="252.9" y="136.7">PJ-3061S</text>
<text x="88.8" y="142.5">R36</text>
<text x="96.6" y="142.5">22</text>
<text x="227.8" y="138.6">330pF</text>
<text x="235.5" y="138.6">250pF</text>
<text x="164.1" y="148.3">D4</text>
<text x="88.8" y="150.2">R37</text>
<text x="96.6" y="150.2">47K</text>
<text x="106.2" y="154.1">R38</text>
<text x="110.1" y="150.2">C38</text>
<text x="115.9" y="150.2">105</text>
<text x="144.8" y="154.1">C39</text>
<text x="154.5" y="154.1">C40</text>
<text x="164.1" y="154.1">1N5817</text>
<text x="173.8" y="154.1">C41</text>
<text x="183.4" y="154.1">C42</text>
<text x="106.2" y="159.8">4.7K</text>
<text x="144.8" y="157.9">47uF/6.3V</text>
<text x="154.5" y="157.9">104</text>
<text x="173.8" y="157.9">47uF/6.3V</text>
<text x="183.4" y="157.9">104</text>
</g>
<g font-size="1.7" fill="#00f">
<text x="228.2" y="25.8" transform="rotate(180 228.2 25.8)">+</text>
<text x="150.2" y="33.2" transform="rotate(-90 150.2 33.2)">+ 1</text>
<text x="167.5" y="33.2" transform="rotate(-90 167.5 33.2)">+ 1</text>
<text x="228.2" y="33.5" transform="rotate(180 228.2 33.5)">+</text>
<text x="24.7" y="56.4" transform="rotate(-90 24.7 56.4)">+ 1</text>
<text x="76.8" y="116.2" transform="rotate(-90 76.8 116.2)">+ 1</text>
<text x="144.4" y="154.8" transform="rotate(-90 144.4 154.8)">+ 1</text>
<text x="173.3" y="154.8" transform="rotate(-90 173.3 154.8)">+ 1</text>
</g>
<g font-size="1.7" fill="#004080">
<text x="95.4" y="46.1" transform="rotate(-90 95.4 46.1)">Sense B</text>
<text x="99.3" y="45.5" transform="rotate(-90 99.3 45.5)">DCVOL</text>
<text x="122.4" y="44.2" transform="rotate(-90 122.4 44.2)">VREF</text>
<text x="126.3" y="45.1" transform="rotate(-90 126.3 45.1)">AVSS1</text>
<text x="130.2" y="45.3" transform="rotate(-90 130.2 45.3)">AVDD1</text>
<text x="78.2" y="49">MONO-OUT</text>
<text x="78.2" y="52.9">AVDD2</text>
<text x="87.7" y="49.4" transform="rotate(-90 87.7 49.4)">LINE-OUT-R</text>
<text x="91.6" y="49.1" transform="rotate(-90 91.6 49.1)">LINE-OUT-L</text>
<text x="103.1" y="52" transform="rotate(-90 103.1 52)">MIC1-VREFO-R</text>
<text x="107" y="50.9" transform="rotate(-90 107 50.9)">LINE2-VREFO</text>
<text x="110.9" y="50.2" transform="rotate(-90 110.9 50.2)">MIC2-VREFO</text>
<text x="114.7" y="50.9" transform="rotate(-90 114.7 50.9)">LINE1-VREFO</text>
<text x="118.6" y="51.7" transform="rotate(-90 118.6 51.7)">MIC1-VREFO-L</text>
<text x="131.4" y="49">LINE1-R</text>
<text x="131.7" y="52.9">LINE1-L</text>
<text x="78.2" y="56.8">HP-OUT-L</text>
<text x="132.1" y="56.8">MIC1-R</text>
<text x="78.2" y="60.6">JDREF</text>
<text x="78.2" y="64.5">HP-OUT-R</text>
<text x="132.4" y="60.6">MIC1-L</text>
<text x="133.7" y="64.5">CD-R</text>
<text x="78.2" y="68.3">AVSS2</text>
<text x="131.1" y="68.3">CD-GND</text>
<text x="78.2" y="72.2">GPIO0</text>
<text x="78.2" y="76.1">GPIO1</text>
<text x="132.1" y="76.1">MIC2-R</text>
<text x="134" y="72.2">CD-L</text>
<text x="78.2" y="79.9">SPDIFO2</text>
<text x="78.2" y="83.8">DMIC-CLK</text>
<text x="131.4" y="83.8">LINE2-R</text>
<text x="132.4" y="79.9">MIC2-L</text>
<text x="78.2" y="87.7">SPDIFI/EAPD</text>
<text x="131.7" y="87.7">LINE2-L</text>
<text x="78.2" y="91.5">SPDIFO1</text>
<text x="131.4" y="91.5">Sense A</text>
<text x="87.7" y="99.4" transform="rotate(-90 87.7 99.4)">DVDD-CORE</text>
<text x="91.6" y="99.4" transform="rotate(-90 91.6 99.4)">GPIO2/DMIC-DATA</text>
<text x="95.4" y="99.4" transform="rotate(-90 95.4 99.4)">GPIO3</text>
<text x="99.3" y="99.4" transform="rotate(-90 99.3 99.4)">DVSS-CORE</text>
<text x="103.1" y="99.4" transform="rotate(-90 103.1 99.4)">SDATA-OUT</text>
<text x="107" y="99.4" transform="rotate(-90 107 99.4)">BCLK</text>
<text x="110.9" y="99.4" transform="rotate(-90 110.9 99.4)">DVSS</text>
<text x="114.7" y="99.4" transform="rotate(-90 114.7 99.4)">SDATA-IN</text>
<text x="118.6" y="99.4" transform="rotate(-90 118.6 99.4)">DVDD-IO</text>
<text x="122.4" y="99.4" transform="rotate(-90 122.4 99.4)">SYNC</text>
<text x="126.3" y="99.4" transform="rotate(-90 126.3 99.4)">RESET#</text>
<text x="130.2" y="99.4" transform="rotate(-90 130.2 99.4)">BEEP-IN</text>
</g>
<g font-size="1.4">
<text x="30.9" y="1.5">5</text>
<text x="88.8" y="1.5">4</text>
<text x="146.7" y="1.5">3</text>
<text x="204.7" y="1.5">2</text>
<text x="262.6" y="1.5">1</text>
<text x=".5" y="26.1">D</text>
<text x="292" y="26.1">D</text>
<text x=".5" y="71.9">C</text>
<text x="292" y="71.9">C</text>
<text x=".5" y="117.8">B</text>
<text x="292" y="117.8">B</text>
<text x=".5" y="163.6">A</text>
<text x="292" y="163.6">A</text>
<text x="30.9" y="186.8">5</text>
<text x="88.8" y="186.8">4</text>
<text x="146.7" y="186.8">3</text>
<text x="204.7" y="186.8">2</text>
<text x="262.6" y="186.8">1</text>
</g>
</svg>
